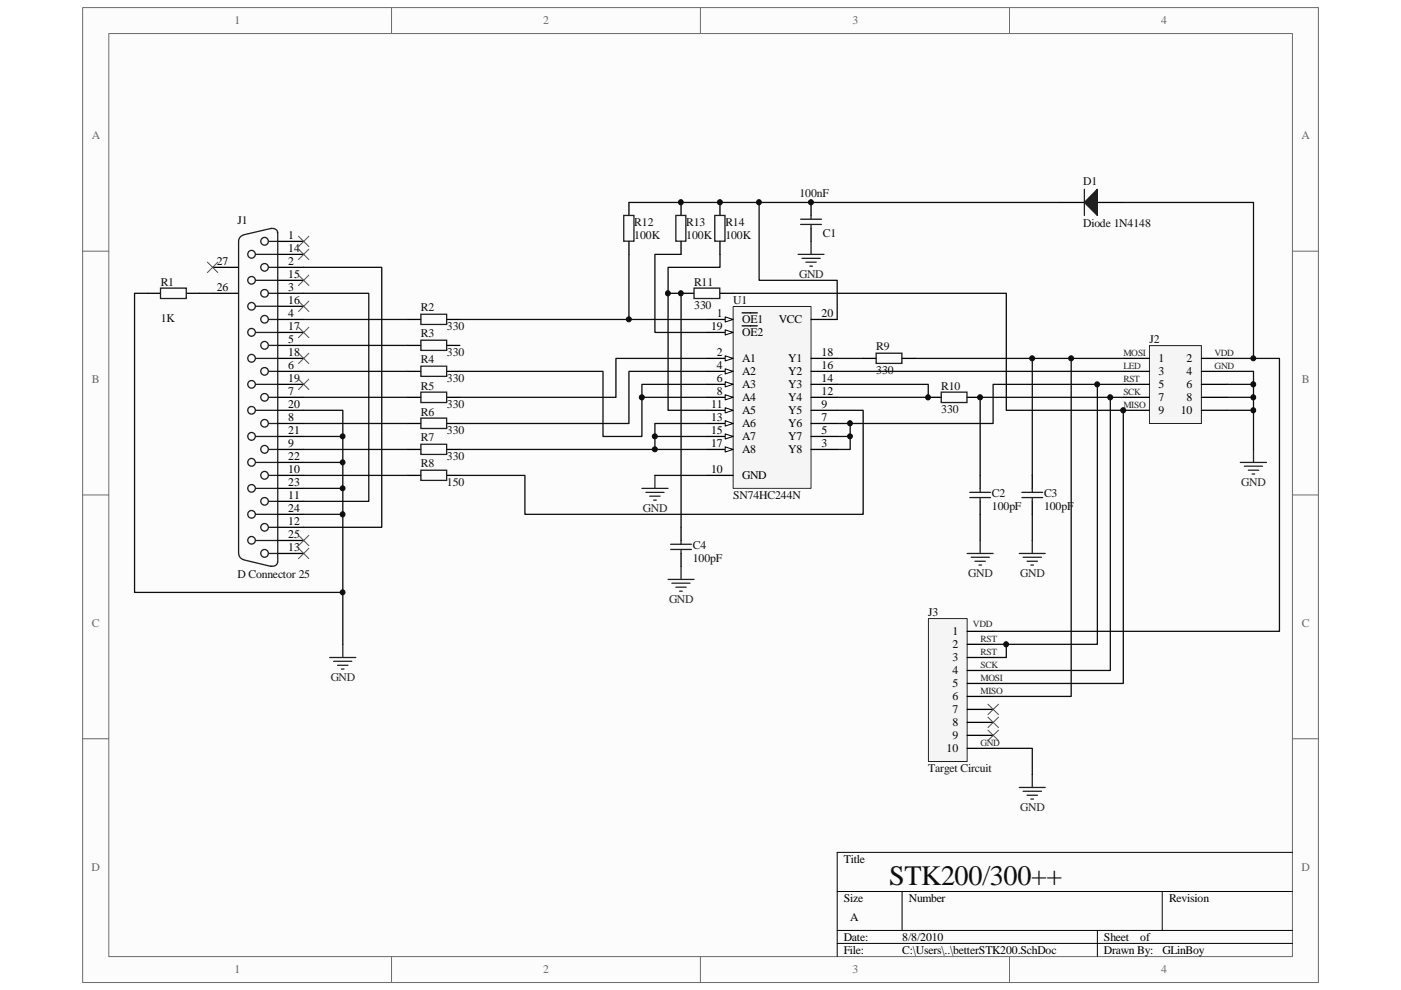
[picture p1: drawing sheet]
<svg xmlns="http://www.w3.org/2000/svg" width="297mm" height="210mm" viewBox="0 0 297 210" stroke-linecap="round" stroke-linejoin="round" font-family="sans-serif">
<path d="M17.6 1.7h261.9v206.6h-261.9z" fill="#fcfcfc"/>
<path d="M17.5 1.6h262v206.7h-262z" fill="none" stroke="#6a6a6a" stroke-width=".21"/>
<path d="M23.1 7.2h250.9v195.6h-250.9z" fill="#fcfcfc"/>
<g fill="none" stroke="#6a6a6a" stroke-width=".21">
<path d="M23.1 7.1h250.9v195.7h-250.9zM83 1.6v5.5M148.5 1.6v5.5M214 1.6v5.5M17.5 53.3h5.5M274 53.3h5.5M17.5 104.9h5.5M274 104.9h5.5M17.5 156.6h5.5M274 156.6h5.5M83 202.8v5.5M148.5 202.8v5.5"/>
<path d="M214 202.8v5.5"/>
</g>
<path d="M177.5 189h96.5M177.5 197.3h96.5M191.3 189v8.3M232.7 197.3v5.5M246.4 189v8.3M274 180.7h-96.5v22.1M177.5 200h96.5" fill="none" stroke="#000" stroke-width=".21"/>
<path d="M155.5 65h16.5v38.5h-16.5z" fill="#f5f5f5"/>
<path d="M155.4 65h16.6v38.5h-16.6z" fill="none" stroke="#262626" stroke-width=".21"/>
<path d="M149.9 67.7h5.5" fill="none" stroke="#000" stroke-width=".27"/>
<path d="M153.8 67.2l1.6 .5-1.6 .6z" fill="#fcfcfc"/>
<path d="M153.8 67.2l1.6 .5-1.6 .6z" fill="none" stroke="#000" stroke-width=".21"/>
<path d="M149.9 76h5.5M157.3 66.3h3.3" fill="none" stroke="#000" stroke-width=".27"/>
<path d="M153.8 75.4l1.6 .6-1.6 .5z" fill="#fcfcfc"/>
<path d="M153.8 75.4l1.6 .6-1.6 .5z" fill="none" stroke="#000" stroke-width=".21"/>
<path d="M149.9 78.7h5.5" fill="none" stroke="#000" stroke-width=".27"/>
<path d="M153.8 78.2l1.6 .5-1.6 .6z" fill="#fcfcfc"/>
<path d="M153.8 78.2l1.6 .5-1.6 .6z" fill="none" stroke="#000" stroke-width=".21"/>
<path d="M149.9 81.5h5.5" fill="none" stroke="#000" stroke-width=".27"/>
<path d="M153.8 80.9l1.6 .6-1.6 .5z" fill="#fcfcfc"/>
<path d="M153.8 80.9l1.6 .6-1.6 .5z" fill="none" stroke="#000" stroke-width=".21"/>
<path d="M149.9 84.2h5.5" fill="none" stroke="#000" stroke-width=".27"/>
<path d="M153.8 83.7l1.6 .5-1.6 .6z" fill="#fcfcfc"/>
<path d="M153.8 83.7l1.6 .5-1.6 .6z" fill="none" stroke="#000" stroke-width=".21"/>
<path d="M172 78.7h5.5M172 76h5.5M149.9 87h5.5M172 84.2h5.5M172 81.5h5.5M172 95.3h5.5M172 92.5h5.5M172 89.8h5.5M172 87h5.5M149.9 100.8h5.5" fill="none" stroke="#000" stroke-width=".27"/>
<path d="M153.8 86.4l1.6 .6-1.6 .5z" fill="#fcfcfc"/>
<path d="M153.8 86.4l1.6 .6-1.6 .5z" fill="none" stroke="#000" stroke-width=".21"/>
<path d="M149.9 89.8h5.5" fill="none" stroke="#000" stroke-width=".27"/>
<path d="M153.8 89.2l1.6 .6-1.6 .5z" fill="#fcfcfc"/>
<path d="M153.8 89.2l1.6 .6-1.6 .5z" fill="none" stroke="#000" stroke-width=".21"/>
<path d="M149.9 92.5h5.5" fill="none" stroke="#000" stroke-width=".27"/>
<path d="M153.8 92l1.6 .5-1.6 .6z" fill="#fcfcfc"/>
<path d="M153.8 92l1.6 .5-1.6 .6z" fill="none" stroke="#000" stroke-width=".21"/>
<path d="M149.9 95.3h5.5" fill="none" stroke="#000" stroke-width=".27"/>
<path d="M153.8 94.7l1.6 .6-1.6 .5z" fill="#fcfcfc"/>
<path d="M153.8 94.7l1.6 .6-1.6 .5z" fill="none" stroke="#000" stroke-width=".21"/>
<path d="M149.9 70.5h5.5" fill="none" stroke="#000" stroke-width=".27"/>
<path d="M153.8 69.9l1.6 .6-1.6 .5z" fill="#fcfcfc"/>
<path d="M153.8 69.9l1.6 .6-1.6 .5z" fill="none" stroke="#000" stroke-width=".21"/>
<g fill="none" stroke="#000" stroke-width=".27">
<path d="M45.1 56.7h5.5M58.9 51.2h5.5M58.9 56.7h5.5M58.9 53.9h5.5M58.9 59.4h5.5M31.3 62.2h2.7M39.6 62.2h2.7M45.1 62.2h5.5M58.9 67.7h5.5M58.9 62.2h5.5M58.9 73.2h5.5M58.9 78.7h5.5"/>
<path d="M58.9 64.9h5.5M58.9 70.5h5.5M58.9 76h5.5M86.4 67.7h2.8M86.4 73.2h2.8M86.4 78.7h2.8M94.7 67.7h2.8M94.7 73.2h2.8M94.7 78.7h2.8M144.4 62.2h2.7M152.7 62.2h2.7M157.3 69.1h3.3"/>
<path d="M172 67.7h5.5M183 76h2.8M191.3 76h2.8M58.9 87h5.5M58.9 92.5h5.5M58.9 98h5.5M58.9 84.2h5.5M58.9 89.8h5.5M58.9 95.3h5.5M58.9 81.5h5.5M86.4 84.2h2.8M86.4 89.8h2.8"/>
<path d="M86.4 95.3h2.8M94.7 84.2h2.8M94.7 89.8h2.8M94.7 95.3h2.8M196.8 84.2h2.8M205.1 84.2h2.7M58.9 103.5h5.5M58.9 109.1h5.5M58.9 114.6h5.5M58.9 100.8h5.5M58.9 106.3h5.5M58.9 111.8h5.5"/>
<path d="M58.9 117.3h5.5M86.4 100.8h2.8M94.7 100.8h2.8"/>
</g>
<g fill="none" stroke="#1c1c1c" stroke-width=".27">
<path d="M51.6 49.8a1.41 1.41 0 0 0-1 1.4v66.1a1.45 1.45 0 0 0 1 1.4M54.2 53.9h4.7M54.2 59.4h4.7M56.9 51.2h2M56.9 56.7h2M57.4 48.5a.99 .99 0 0 1 1.4 .8M57.5 48.4l-5.8 1.4M58.9 49.2v70.1M34 61.1h5.5v2.2h-5.5zM54.2 64.9h4.7M54.2 70.5h4.7M54.2 76h4.7"/>
<path d="M56.9 62.2h2M56.9 67.7h2M56.9 78.7h2M56.9 73.2h2M89.2 66.6h5.5v2.2h-5.5zM89.2 72.1h5.5v2.2h-5.5zM89.2 77.6h5.5v2.2h-5.5zM147.1 61.1h5.5v2.2h-5.5zM185.8 74.9h5.4v2.1h-5.4zM54.2 81.5h4.7M54.2 87h4.7M54.2 92.5h4.7"/>
<path d="M54.2 98h4.7M56.9 84.2h2M56.9 89.8h2M56.9 95.3h2M89.2 83.1h5.5v2.2h-5.5zM89.2 88.6h5.5v2.2h-5.5zM89.2 94.2h5.5v2.2h-5.5zM89.2 99.7h5.5v2.2h-5.5zM199.6 83.1h5.4v2.2h-5.4zM51.7 118.7l5.8 1.4M54.2 103.5h4.7M54.2 109.1h4.7"/>
<path d="M54.2 114.6h4.7M56.9 100.8h2M56.9 106.3h2M56.9 111.8h2M56.9 117.3h2M58.8 119.2a1.05 1.05 0 0 1-1.4 .8"/>
<circle cx="53.3" cy="53.9" r=".82"/>
<circle cx="53.3" cy="59.4" r=".81"/>
<circle cx="56.1" cy="51.2" r=".81"/>
<circle cx="56.1" cy="56.7" r=".8"/>
<circle cx="53.3" cy="76" r=".82"/>
<circle cx="53.3" cy="70.5" r=".81"/>
<circle cx="53.3" cy="64.9" r=".81"/>
<circle cx="56.1" cy="73.2" r=".81"/>
<circle cx="56.1" cy="62.2" r=".8"/>
<circle cx="56.1" cy="67.7" r=".8"/>
<circle cx="56.1" cy="78.7" r=".8"/>
<circle cx="53.3" cy="98" r=".82"/>
<circle cx="53.3" cy="92.5" r=".81"/>
<circle cx="53.3" cy="87" r=".81"/>
<circle cx="53.3" cy="81.5" r=".81"/>
<circle cx="56.1" cy="95.3" r=".81"/>
<circle cx="56.1" cy="84.2" r=".8"/>
<circle cx="56.1" cy="89.8" r=".8"/>
<circle cx="53.3" cy="109.1" r=".81"/>
<circle cx="53.3" cy="114.6" r=".81"/>
<circle cx="53.3" cy="103.5" r=".81"/>
<circle cx="56.1" cy="100.8" r=".81"/>
<circle cx="56.1" cy="117.3" r=".81"/>
<circle cx="56.1" cy="111.8" r=".8"/>
<circle cx="56.1" cy="106.3" r=".8"/>
</g>
<path d="M243.8 73.3h10.9v16.5h-10.9z" fill="#f5f5f5"/>
<path d="M243.7 73.3h11v16.5h-11z" fill="none" stroke="#262626" stroke-width=".21"/>
<g fill="none" stroke="#000" stroke-width=".27">
<path d="M133.3 42.9v2.8M133.3 51.2v2.7M144.4 42.9v2.8M144.4 51.2v2.7M152.7 42.9v2.8M152.7 51.2v2.7M224.4 42.9h5.5M232.7 42.9h5.5M238.2 76h5.5M238.2 78.7h5.5M254.7 76h5.5M254.7 78.7h5.5"/>
<path d="M238.2 81.5h5.5M238.2 84.2h5.5M238.2 87h5.5M254.7 81.5h5.5M254.7 84.2h5.5M254.7 87h5.5"/>
</g>
<path d="M132.2 45.7h2.2v5.4h-2.2zM143.3 45.7h2.1v5.4h-2.1zM151.5 45.7h2.2v5.4h-2.2z" fill="none" stroke="#1c1c1c" stroke-width=".27"/>
<path d="M232.7 40.1v5.6l-2.8-2.8z" fill="#1c1c1c"/>
<g fill="none" stroke="#1c1c1c" stroke-width=".27">
<path d="M169.8 46.5h4.4M169.8 47.6h4.4M172 45.7v.8M172 47.6v.8M229.9 40.1v5.6M232.7 40.1v5.6l-2.8-2.8zM142.2 115.4h4.4M142.2 116.5h4.4M144.4 114.6v.8M144.4 116.5v.8M205.6 104.4h4.4M205.6 105.5h4.4"/>
<path d="M207.8 103.5v.9M207.8 105.5v.8M216.7 104.4h4.4M216.7 105.5h4.4M218.9 103.5v.9M218.9 105.5v.8"/>
</g>
<g fill="none" stroke="#4c4c4c" stroke-width=".21">
<path d="M44 55.6l2.2 2.2M46.2 55.6l-2.2 2.2M63.3 50.1l2.2 2.2M63.3 52.8l2.2 2.2M63.3 58.3l2.2 2.2M65.5 50.1l-2.2 2.2M65.5 52.8l-2.2 2.2M65.5 58.3l-2.2 2.2M63.3 63.8l2.2 2.2M63.3 69.4l2.2 2.2M63.3 74.9l2.2 2.2M65.5 63.8l-2.2 2.2"/>
<path d="M65.5 69.4l-2.2 2.2M65.5 74.9l-2.2 2.2M63.3 80.4l2.2 2.2M65.5 80.4l-2.2 2.2M63.3 113.5l2.2 2.2M63.3 116.2l2.2 2.2M65.5 113.5l-2.2 2.2M65.5 116.2l-2.2 2.2"/>
</g>
<g fill="none" stroke="#0e0e0e" stroke-width=".27">
<path d="M64.4 56.7h16.5v55.1h-16.5M133.3 53.9v13.8M133.3 42.9h91.1M144.4 53.9h-5.6v16.6h11.1M152.7 53.9v2.8h-11.1v30.3h8.3M160.9 42.9v16.5h16.6v8.3M238.2 42.9h27.6v33.1h-5.6M31.3 62.2h-2.8v63.4h44.2M42.3 62.2h2.8M64.4 62.2h13.8v44.1h-13.8M64.4 67.7h22M64.4 73.2h22"/>
<path d="M64.4 78.7h22M97.5 78.7h30.3v13.8h8.3v-11h13.8M97.5 67.7h52.4M141.6 62.2h2.8v49.6M149.9 76h-19.3v8.2h-33.1M149.9 78.7h-16.6v11.1h-35.8M177.5 78.7h60.7M177.5 76h5.5M194.1 76h44.1M218.9 76v24.8M260.2 78.7h5.6v16.6M64.4 87h8.3v49.6"/>
<path d="M64.4 84.2h22M64.4 89.8h22M64.4 95.3h22M64.4 92.5h8.3M64.4 98h8.3M136.1 84.2h13.8M138.8 95.3h11.1M138.8 92.5h11.1M149.9 89.8h-11.1v5.5h-41.3M177.5 87h5.5v22.1h-71.7v-8.3h-13.8M177.5 81.5h19.3v2.7h-19.3M180.3 89.8v2.7h-2.8"/>
<path d="M180.3 92.5v2.8h-2.8M238.2 81.5h-27.6v8.3h-33.1M238.2 84.2h-30.4v16.6M260.2 84.2h5.6M260.2 81.5h5.6M260.2 87h5.6M64.4 100.8h22M64.4 103.5h8.3M64.4 109.1h8.3M138.8 100.8h11.1M207.8 109.1v5.5M218.9 109.1v5.5"/>
</g>
<g fill="none" stroke="#262626" stroke-width=".27">
<path d="M169.2 53.9h5.5M170 54.8h3.9M170.9 55.6h2.2M171.7 56.4h.6M172 51.2v2.7M263 98h5.5M263.8 98.8h3.9M264.7 99.7h2.2M265.8 95.3v2.7M136.1 103.5h5.5M136.9 104.4h3.9M137.7 105.2h2.3"/>
<path d="M138.6 106h.5M138.8 100.8v2.7M205.1 117.3h5.5M205.9 118.2h3.9M206.7 119h2.2M207.6 119.8h.5M207.8 114.6v2.7M216.1 117.3h5.5M216.9 118.2h3.9M217.8 119h2.2M218.6 119.8h.5M218.9 114.6v2.7"/>
<path d="M265.5 100.5h.5M69.9 139.4h5.5M72.7 136.6v2.8M141.6 122.9h5.5M142.4 123.7h3.9M143.3 124.5h2.2M144.1 125.3h.5M144.4 120.1v2.8M70.7 140.2h3.9M71.6 141.1h2.2M72.4 141.9h.5"/>
</g>
<path d="M172 42.9v2.8M172 48.4v2.8M144.4 111.8v2.8M144.4 117.3v2.8M207.8 100.8v2.7M207.8 106.3v2.8M218.9 100.8v2.7M218.9 106.3v2.8" fill="none" stroke="#000" stroke-width=".27"/>
<path d="M196.9 131.2h8.2v30.3h-8.2z" fill="#f5f5f5"/>
<path d="M196.8 131.1h8.3v30.4h-8.3z" fill="none" stroke="#262626" stroke-width=".21"/>
<path d="M205.1 133.9h5.5M205.1 136.6h5.5M205.1 139.4h5.5M205.1 142.2h5.5M205.1 144.9h5.5M205.1 147.7h5.5M205.1 150.4h5.5M205.1 153.2h5.5M205.1 155.9h5.5M205.1 158.7h5.5" fill="none" stroke="#000" stroke-width=".27"/>
<path d="M155.4 62.2h58v24.8h24.8v57.9h-27.6M227.1 76v71.7h-16.5M265.8 76h5.5v57.9h-60.7M232.7 81.5v55.1h-22.1M235.4 84.2v58h-24.8M213.4 136.6v2.8h-2.8M210.6 158.7h8.3v5.5" fill="none" stroke="#0e0e0e" stroke-width=".27"/>
<path d="M209.5 149.3l2.2 2.2M209.5 152.1l2.2 2.2M209.5 154.8l2.2 2.2M211.7 149.3l-2.2 2.2M211.7 152.1l-2.2 2.2M211.7 154.8l-2.2 2.2" fill="none" stroke="#4c4c4c" stroke-width=".21"/>
<path d="M216.1 167h5.5M216.9 167.8h3.9M217.8 168.6h2.2M218.6 169.4h.5M218.9 164.2v2.8" fill="none" stroke="#262626" stroke-width=".27"/>
<circle cx="72.6" cy="125.6" r=".52" fill="#0e0e0e"/>
<circle cx="72.6" cy="125.6" r=".52" fill="none" stroke="#0e0e0e" stroke-width=".21"/>
<circle cx="72.6" cy="109.1" r=".53" fill="#0e0e0e"/>
<circle cx="72.6" cy="109.1" r=".53" fill="none" stroke="#0e0e0e" stroke-width=".21"/>
<circle cx="72.6" cy="103.5" r=".52" fill="#0e0e0e"/>
<circle cx="72.6" cy="103.5" r=".52" fill="none" stroke="#0e0e0e" stroke-width=".21"/>
<circle cx="72.6" cy="98" r=".52" fill="#0e0e0e"/>
<circle cx="72.6" cy="98" r=".52" fill="none" stroke="#0e0e0e" stroke-width=".21"/>
<circle cx="72.6" cy="92.5" r=".52" fill="#0e0e0e"/>
<circle cx="72.6" cy="92.5" r=".52" fill="none" stroke="#0e0e0e" stroke-width=".21"/>
<circle cx="133.3" cy="67.7" r=".53" fill="#0e0e0e"/>
<circle cx="133.3" cy="67.7" r=".53" fill="none" stroke="#0e0e0e" stroke-width=".21"/>
<circle cx="136.1" cy="84.2" r=".53" fill="#0e0e0e"/>
<circle cx="136.1" cy="84.2" r=".53" fill="none" stroke="#0e0e0e" stroke-width=".21"/>
<circle cx="138.8" cy="95.3" r=".53" fill="#0e0e0e"/>
<circle cx="138.8" cy="95.3" r=".53" fill="none" stroke="#0e0e0e" stroke-width=".21"/>
<circle cx="138.8" cy="92.5" r=".53" fill="#0e0e0e"/>
<circle cx="138.8" cy="92.5" r=".53" fill="none" stroke="#0e0e0e" stroke-width=".21"/>
<circle cx="141.6" cy="62.2" r=".53" fill="#0e0e0e"/>
<circle cx="141.6" cy="62.2" r=".53" fill="none" stroke="#0e0e0e" stroke-width=".21"/>
<circle cx="144.3" cy="62.2" r=".53" fill="#0e0e0e"/>
<circle cx="144.3" cy="62.2" r=".53" fill="none" stroke="#0e0e0e" stroke-width=".21"/>
<circle cx="144.3" cy="42.9" r=".53" fill="#0e0e0e"/>
<circle cx="144.3" cy="42.9" r=".53" fill="none" stroke="#0e0e0e" stroke-width=".21"/>
<circle cx="152.6" cy="42.9" r=".53" fill="#0e0e0e"/>
<circle cx="152.6" cy="42.9" r=".53" fill="none" stroke="#0e0e0e" stroke-width=".21"/>
<circle cx="160.9" cy="42.9" r=".53" fill="#0e0e0e"/>
<circle cx="160.9" cy="42.9" r=".53" fill="none" stroke="#0e0e0e" stroke-width=".21"/>
<circle cx="171.9" cy="42.9" r=".53" fill="#0e0e0e"/>
<circle cx="171.9" cy="42.9" r=".53" fill="none" stroke="#0e0e0e" stroke-width=".21"/>
<circle cx="180.2" cy="92.5" r=".52" fill="#0e0e0e"/>
<circle cx="180.2" cy="92.5" r=".52" fill="none" stroke="#0e0e0e" stroke-width=".21"/>
<circle cx="180.2" cy="89.7" r=".53" fill="#0e0e0e"/>
<circle cx="180.2" cy="89.7" r=".53" fill="none" stroke="#0e0e0e" stroke-width=".21"/>
<circle cx="196.7" cy="84.2" r=".53" fill="#0e0e0e"/>
<circle cx="196.7" cy="84.2" r=".53" fill="none" stroke="#0e0e0e" stroke-width=".21"/>
<circle cx="207.8" cy="84.2" r=".53" fill="#0e0e0e"/>
<circle cx="207.8" cy="84.2" r=".53" fill="none" stroke="#0e0e0e" stroke-width=".21"/>
<circle cx="213.3" cy="136.6" r=".53" fill="#0e0e0e"/>
<circle cx="213.3" cy="136.6" r=".53" fill="none" stroke="#0e0e0e" stroke-width=".21"/>
<circle cx="218.8" cy="76" r=".54" fill="#0e0e0e"/>
<circle cx="218.8" cy="76" r=".54" fill="none" stroke="#0e0e0e" stroke-width=".21"/>
<circle cx="227.1" cy="76" r=".53" fill="#0e0e0e"/>
<circle cx="227.1" cy="76" r=".53" fill="none" stroke="#0e0e0e" stroke-width=".21"/>
<circle cx="232.6" cy="81.5" r=".53" fill="#0e0e0e"/>
<circle cx="232.6" cy="81.5" r=".53" fill="none" stroke="#0e0e0e" stroke-width=".21"/>
<circle cx="235.4" cy="84.2" r=".54" fill="#0e0e0e"/>
<circle cx="235.4" cy="84.2" r=".54" fill="none" stroke="#0e0e0e" stroke-width=".21"/>
<circle cx="238.1" cy="87" r=".54" fill="#0e0e0e"/>
<circle cx="238.1" cy="87" r=".54" fill="none" stroke="#0e0e0e" stroke-width=".21"/>
<circle cx="265.7" cy="87" r=".53" fill="#0e0e0e"/>
<circle cx="265.7" cy="87" r=".53" fill="none" stroke="#0e0e0e" stroke-width=".21"/>
<circle cx="265.7" cy="84.2" r=".53" fill="#0e0e0e"/>
<circle cx="265.7" cy="84.2" r=".53" fill="none" stroke="#0e0e0e" stroke-width=".21"/>
<circle cx="265.7" cy="81.5" r=".53" fill="#0e0e0e"/>
<circle cx="265.7" cy="81.5" r=".53" fill="none" stroke="#0e0e0e" stroke-width=".21"/>
<circle cx="265.7" cy="76" r=".52" fill="#0e0e0e"/>
<circle cx="265.7" cy="76" r=".52" fill="none" stroke="#0e0e0e" stroke-width=".21"/>
<text font-size="6" fill="#0e0e0e" x="188.5" y="187.6">STK200/300++</text>
<g font-size="2.5" fill="#696969">
<text x="49.7" y="5.1">1</text>
<text x="115.2" y="5.1">2</text>
<text x="180.7" y="5.1">3</text>
<text x="246.2" y="5.1">4</text>
<text x="19.5" y="29.5">A</text>
<text x="276" y="29.5">A</text>
<text x="19.5" y="81.2">B</text>
<text x="276" y="81.2">B</text>
<text x="19.5" y="132.9">C</text>
<text x="276" y="132.9">C</text>
<text x="19.4" y="184.6">D</text>
<text x="275.9" y="184.6">D</text>
<text x="49.7" y="206.3">1</text>
<text x="115.2" y="206.3">2</text>
<text x="180.7" y="206.3">3</text>
<text x="246.2" y="206.3">4</text>
</g>
<g font-size="2.5" fill="#0e0e0e">
<text x="169.5" y="41.8">100nF</text>
<text x="229.7" y="39.3">D1</text>
<text x="50.3" y="47.6">J1</text>
<text x="134.5" y="47.8">R12</text>
<text x="145.5" y="47.8">R13</text>
<text x="153.8" y="47.8">R14</text>
<text x="134.5" y="50.6">100K</text>
<text x="145.5" y="50.6">100K</text>
<text x="153.8" y="50.6">100K</text>
<text x="174.5" y="50.3">C1</text>
<text x="229.7" y="48.1">Diode 1N4148</text>
<text x="34.1" y="60.5">R1</text>
<text x="147.1" y="65.5">330</text>
<text x="147.1" y="60.5">R11</text>
<text x="155.4" y="64.4">U1</text>
<text x="34.1" y="68.2">1K</text>
<text x="89.2" y="66">R2</text>
<text x="89.2" y="71.5">R3</text>
<text x="94.7" y="69.9">330</text>
<text x="89.2" y="77">R4</text>
<text x="94.7" y="75.4">330</text>
<text x="185.8" y="74.3">R9</text>
<text x="243.7" y="72.6">J2</text>
<text x="89.2" y="82.6">R5</text>
<text x="94.7" y="80.9">330</text>
<text x="185.8" y="79.2">330</text>
<text x="199.6" y="82.6">R10</text>
<text x="89.2" y="88.1">R6</text>
<text x="94.7" y="86.4">330</text>
<text x="199.6" y="87.5">330</text>
<text x="89.2" y="93.6">R7</text>
<text x="94.7" y="91.9">330</text>
<text x="89.2" y="99.1">R8</text>
<text x="94.7" y="97.5">330</text>
<text x="94.7" y="103">150</text>
<text x="155.4" y="105.7">SN74HC244N</text>
<text x="210.3" y="105.5">C2</text>
<text x="221.4" y="105.5">C3</text>
<text x="210.3" y="108.2">100pF</text>
<text x="221.4" y="108.2">100pF</text>
<text x="146.9" y="119.3">100pF</text>
<text x="146.9" y="116.5">C4</text>
<text x="50.3" y="122.6">D Connector 25</text>
<text x="196.8" y="130.6">J3</text>
<text x="196.8" y="163.6">Target Circuit</text>
</g>
<g font-size="2.5">
<text x="61.1" y="50.6">1</text>
<text x="61.1" y="53.3">14</text>
<text x="46" y="56.1">27</text>
<text x="61.1" y="56.1">2</text>
<text x="61.1" y="58.9">15</text>
<text x="46" y="61.6">26</text>
<text x="61.1" y="61.6">3</text>
<text x="61.1" y="64.4">16</text>
<text x="61.1" y="67.1">4</text>
<text x="61.1" y="69.9">17</text>
<text x="150.8" y="69.9">19</text>
<text x="152" y="67.1">1</text>
<text x="157.3" y="68.5">OE1</text>
<text x="157.3" y="71.3">OE2</text>
<text x="165.1" y="68.5">VCC</text>
<text x="174.2" y="67.1">20</text>
<text x="61.1" y="72.6">5</text>
<text x="61.1" y="75.4">18</text>
<text x="152" y="75.4">2</text>
<text x="157.3" y="76.8">A1</text>
<text x="167.1" y="76.8">Y1</text>
<text x="174.2" y="75.4">18</text>
<text x="245.6" y="76.8">1</text>
<text x="251.6" y="76.8">2</text>
<text x="61.1" y="78.1">6</text>
<text x="61.1" y="83.7">7</text>
<text x="61.1" y="80.9">19</text>
<text x="152" y="78.1">4</text>
<text x="152" y="80.9">6</text>
<text x="152" y="83.7">8</text>
<text x="157.3" y="79.5">A2</text>
<text x="157.3" y="82.3">A3</text>
<text x="167.1" y="82.3">Y3</text>
<text x="167.1" y="79.5">Y2</text>
<text x="174.2" y="83.7">12</text>
<text x="174.2" y="80.9">14</text>
<text x="174.2" y="78.1">16</text>
<text x="245.6" y="79.5">3</text>
<text x="245.6" y="82.3">5</text>
<text x="251.6" y="79.5">4</text>
<text x="251.6" y="82.3">6</text>
<text x="61.1" y="86.4">20</text>
<text x="61.1" y="89.2">8</text>
<text x="150.8" y="86.4">11</text>
<text x="150.8" y="89.2">13</text>
<text x="157.3" y="85">A4</text>
<text x="157.3" y="87.8">A5</text>
<text x="167.1" y="85">Y4</text>
<text x="167.1" y="87.8">Y5</text>
<text x="174.2" y="89.2">7</text>
<text x="174.2" y="86.4">9</text>
<text x="245.6" y="85">7</text>
<text x="245.6" y="87.8">9</text>
<text x="250.4" y="87.8">10</text>
<text x="251.6" y="85">8</text>
<text x="61.1" y="91.9">21</text>
<text x="61.1" y="94.7">9</text>
<text x="150.8" y="91.9">15</text>
<text x="150.8" y="94.7">17</text>
<text x="157.3" y="90.6">A6</text>
<text x="157.3" y="93.3">A7</text>
<text x="167.1" y="93.3">Y7</text>
<text x="167.1" y="90.6">Y6</text>
<text x="174.2" y="94.7">3</text>
<text x="174.2" y="91.9">5</text>
<text x="61.1" y="97.5">22</text>
<text x="61.1" y="100.2">10</text>
<text x="150.8" y="100.2">10</text>
<text x="157.3" y="101.6">GND</text>
<text x="157.3" y="96.1">A8</text>
<text x="167.1" y="96.1">Y8</text>
<text x="61.1" y="103">23</text>
<text x="61.1" y="105.7">11</text>
<text x="61.1" y="108.5">24</text>
<text x="61.1" y="111.3">12</text>
<text x="61.1" y="114">25</text>
<text x="61.1" y="116.8">13</text>
<text x="201.9" y="134.7">1</text>
<text x="201.9" y="137.4">2</text>
<text x="201.9" y="140.2">3</text>
<text x="201.9" y="143">4</text>
<text x="201.9" y="145.7">5</text>
<text x="201.9" y="148.5">6</text>
<text x="201.9" y="151.2">7</text>
<text x="201.9" y="154">8</text>
<text x="200.7" y="159.5">10</text>
<text x="201.9" y="156.7">9</text>
<text x="178.9" y="182.9">Title</text>
<text x="178.9" y="191.2">Size</text>
<text x="192.7" y="191.2">Number</text>
<text x="247.9" y="191.2">Revision</text>
<text x="180.3" y="195.3">A</text>
<text x="178.9" y="199.5">Date:</text>
<text x="178.9" y="202.2">File:</text>
<text x="191.3" y="199.5">8/8/2010</text>
<text x="191.3" y="202.2">C:\Users\..\betterSTK200.SchDoc</text>
<text x="234.1" y="202.2">Drawn By:</text>
<text x="234.1" y="199.5">Sheet</text>
<text x="241.8" y="199.5">of</text>
<text x="246.5" y="202.2">GLinBoy</text>
</g>
<g font-size="2.5" fill="#262626">
<text x="169.4" y="58.9">GND</text>
<text x="263.2" y="103">GND</text>
<text x="136.3" y="108.5">GND</text>
<text x="205.3" y="122.3">GND</text>
<text x="216.3" y="122.3">GND</text>
<text x="141.9" y="127.8">GND</text>
<text x="70.1" y="144.3">GND</text>
<text x="216.3" y="171.9">GND</text>
</g>
<g font-size="2" fill="#262626">
<text x="238.2" y="75.5">MOSI</text>
<text x="257.5" y="75.5">VDD</text>
<text x="238.2" y="78.3">LED</text>
<text x="238.2" y="81.1">RST</text>
<text x="238.2" y="83.8">SCK</text>
<text x="257.5" y="78.3">GND</text>
<text x="238.2" y="86.6">MISO</text>
<text x="206.3" y="132.9">VDD</text>
<text x="207.9" y="136.2">RST</text>
<text x="207.9" y="141.7">SCK</text>
<text x="207.9" y="138.9">RST</text>
<text x="207.9" y="144.4">MOSI</text>
<text x="207.9" y="147.2">MISO</text>
<text x="207.9" y="158.2">GND</text>
</g>
</svg>
